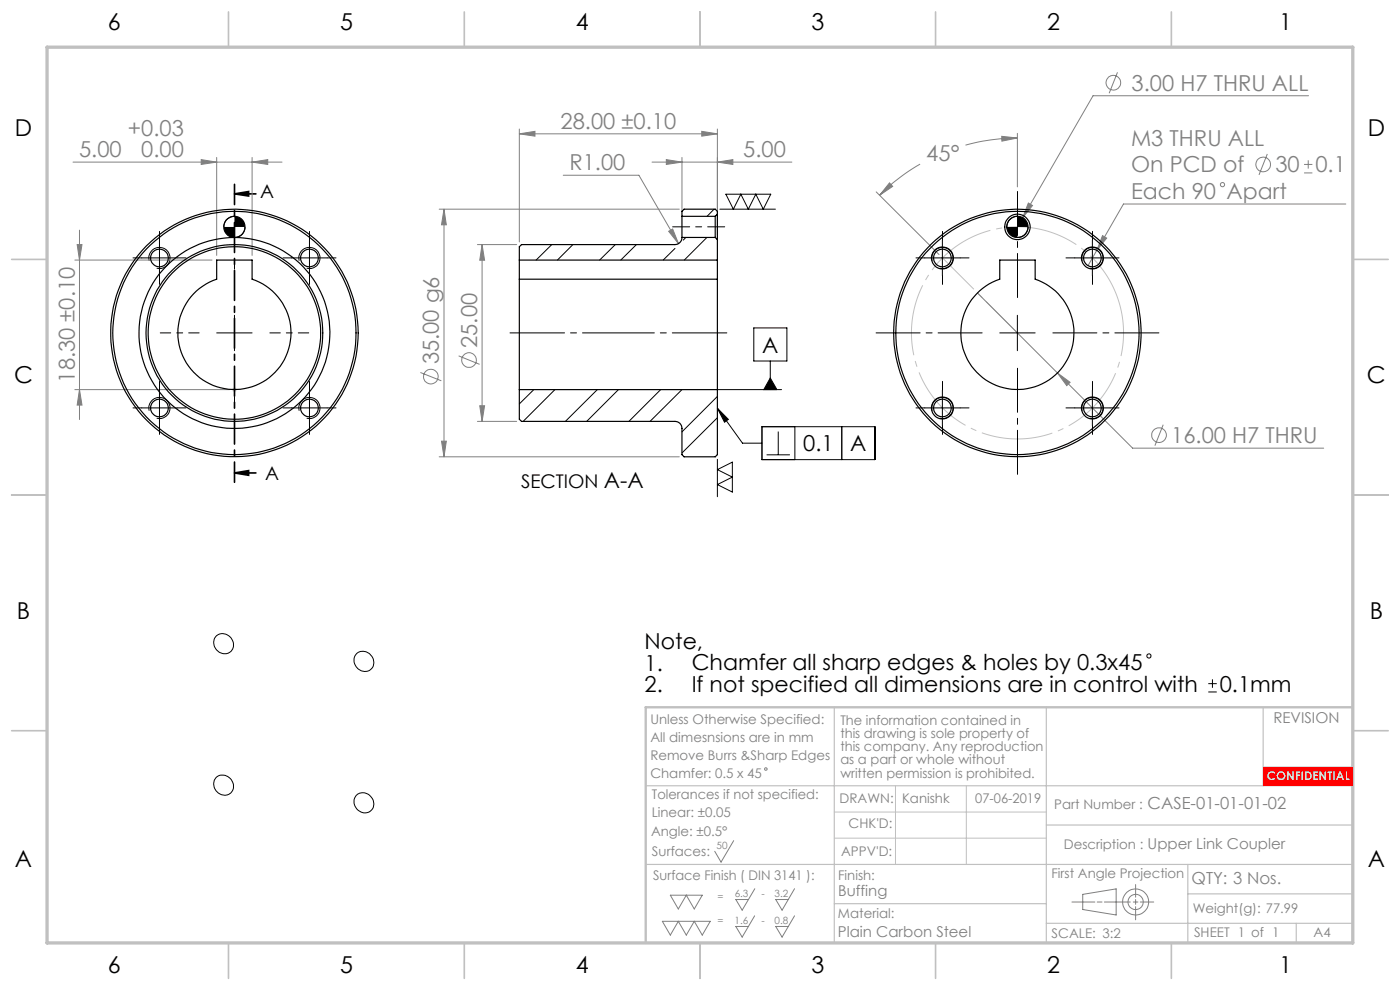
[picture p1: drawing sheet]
<svg xmlns="http://www.w3.org/2000/svg" width="297mm" height="210mm" viewBox="0 0 297 210" stroke-linecap="round" stroke-linejoin="round" font-family="sans-serif">
<path d="M287 150v50h-150M177 172.3h45M177 177.8h45M190 166.7v16.7M205 166.7v16.7M268 162.7h19" fill="none" stroke="#c0c0c0" stroke-width=".21"/>
<path d="M177 150v50M222 150v50M268 150v16.7M137 166.7h150M222 175h65M137 183.4h150M177 191.7h45M222 195.9h65M252 183.4v16.6M252 189.6h35M275 195.9v4.1" fill="none" stroke="#c0c0c0" stroke-width=".25"/>
<g fill="none" stroke="#c0c0c0" stroke-width=".35">
<path d="M48.5 2.5v7.5M98.5 2.5v7.5M148.5 2.5v7.5M198.5 2.5v7.5M248.5 2.5v7.5M2.5 55h7.5M287 55h7.5M2.5 105h7.5M287 105h7.5M2.5 155h7.5M287 155h7.5M48.5 200v7.5"/>
<path d="M98.5 200v7.5M148.5 200v7.5M198.5 200v7.5M248.5 200v7.5"/>
</g>
<path d="M287 150h-150v50" fill="none" stroke="#c0c0c0" stroke-width=".5"/>
<path d="M10 10h277v190h-277z" fill="none" stroke="#c0c0c0" stroke-width=".7"/>
<path d="M268 162.7h19v4h-19z" fill-rule="evenodd" fill="#f00"/>
<g fill="none" stroke="#808080" stroke-width=".21">
<path d="M237.1 15.3l-1.8 4.5M15.5 34.4h44.3M42.7 33.9l3.3 .5-3.3 .5zM46 33.4v20.8M53.5 34.4l3.3-.5v1zM53.5 33.4v20.8M110.2 28.4l3.3-.5v1zM110.2 27.4v23.9M110.2 28.4h42M119.5 37.2h16l8.4 14.5M138.3 34.4h29.7M141.4 33.9l3.3 .5-3.3 .5z"/>
<path d="M144.7 33.4v11.5M148.9 27.9l3.3 .5-3.3 .5zM152.2 27.4v22.4M152.2 34.4l3.3-.5v1zM188.7 38.8l.7 .7-2.8 1.9zM195.2 34.8a40 40 0 0 0-8.6 6.6M212.5 28.9l3.3 .4-3.3 .6zM215.8 29.3a41.7 41.7 0 0 0-11 1.5M215.8 28.3v11.3M268.9 32.7l-1.8 4.4M276.6 36.7h1.8M276.6 34.9h1.8"/>
<path d="M277.5 34v1.8M277.6 20.3h-45.7l-14.9 25.9M15.9 55.2h29.1M16.4 51.9h1l-.5 3.3zM16.9 48.8v40.2M93.2 44.4h50.9M94.2 44.4l.5 3.3h-1zM94.2 44.4v52.5M101.3 51.9h8.3M102.3 51.9l.5 3.3h-1zM102.3 51.9v37.5M141.9 49.1l.8-.5 1.2 3.1z"/>
<path d="M185.9 40.7l13.3 13.3M217 46.2l-2.3 3.9M218.2 43.1l.8 .5-2 2.6zM233.9 50l.9 .5-2.1 2.6zM285.5 43.3h-47.2l-7.5 13M89.2 79l4.4 1.8M97.3 75.5l4.4 1.8M207.4 62.2l16.9 16.9M224.3 79.1l2.7 2-.7 .7zM224.3 79.1l16 16h40.5M15.9 82.6h32.8M16.9 82.6l.5 3.3h-1z"/>
<path d="M93.2 96.9h50.9M93.7 93.6h1l-.5 3.3zM101.3 89.4h8.3M101.8 86.1h1l-.5 3.3zM246.8 90.1l-1.8 4.4M155.6 178.3l-2.6 4.6-1.4-2.3M140.5 195.4h10.2l-1.7 3-1.7-3-1.7 3-1.7-3-1.7 3zM142.2 189.9h6.8l-1.7 2.9-1.7-2.9-1.7 2.9zM160.1 194.3l-2.7 4.5-1.3-2.3h2.7M160.1 188.5l-2.7 4.6-1.3-2.3h2.7M168.6 194.3l-2.7 4.5-1.3-2.3h2.7M168.6 188.5l-2.7 4.6-1.3-2.3h2.7"/>
<path d="M227.4 191.3h4.9M229.7 192.9h.1M229.7 189.7l7.1-1.1v5.5l-7.1-1.2zM232.8 191.3h1M234.3 191.3h5.5M240.4 191.3h1M240.9 187.6v2.7M240.9 190.8v1M240.9 192.3v2.8M241.9 191.3h2.9"/>
<circle cx="236.2" cy="17.6" r="1.55"/>
<circle cx="259.3" cy="39.2" r=".44"/>
<circle cx="268" cy="34.9" r="1.56"/>
<circle cx="91.4" cy="79.9" r="1.55"/>
<circle cx="99.5" cy="76.4" r="1.55"/>
<circle cx="245.9" cy="92.3" r="1.55"/>
<circle cx="162.5" cy="163.1" r=".28"/>
<circle cx="240.9" cy="191.3" r="2.76"/>
<circle cx="240.9" cy="191.3" r="1.62"/>
</g>
<g fill="none" stroke="#000" stroke-width=".21">
<path d="M30.1 54.7h7.5M31.6 55.3a2.26 2.26 0 0 1 2-2.8 2.26 2.26 0 0 1 2.5 2.4 2.26 2.26 0 0 1-2.9 2M33.8 51v7.5M49.7 45.9a2.29 2.29 0 0 0-2.2 2.2M52 48.1a2.17 2.17 0 0 1-2.3 2.3M61.9 54.7h7.5M63.5 55.3a2.26 2.26 0 0 1 1.9-2.8 2.26 2.26 0 0 1 2.5 2.4 2.26 2.26 0 0 1-2.8 2M65.7 51v7.5M152.7 44.4h11.8M154 41.2h9.5l-1.6 3.2-1.6-3.2-1.6 3.2-1.5-3.2-1.6 3.2zM196.2 54.7h7.5M197.8 55.3a2.25 2.25 0 0 1 1.9-2.8 2.25 2.25 0 0 1 2.5 2.4 2.25 2.25 0 0 1-2.8 2"/>
<path d="M199.9 51v7.5M215.8 45.9a2.29 2.29 0 0 0-2.2 2.2M218.1 48.1a2.23 2.23 0 0 1-2.3 2.3M228 54.7h7.5M229.6 55.3a2.25 2.25 0 0 1 2-2.8 2.25 2.25 0 0 1 2.4 2.4 2.25 2.25 0 0 1-2.8 2M231.7 51v7.5M46 70.6h7.5M49.7 66.9v7.5M159.9 69.6h7v7h-7zM163.4 76.6v6M212.1 70.6h7.5M215.8 66.9v7.5"/>
<path d="M30.1 86.5h7.5M31.6 87.1a2.26 2.26 0 0 1 2-2.8 2.26 2.26 0 0 1 2.5 2.4 2.26 2.26 0 0 1-2.9 2M33.8 82.8v7.5M61.9 86.5h7.5M63.5 87.1a2.26 2.26 0 0 1 1.9-2.8 2.26 2.26 0 0 1 2.5 2.4 2.26 2.26 0 0 1-2.8 2M65.7 82.8v7.5M152.2 86.6l2.3 2.4-.8 .6zM152.2 97.4v8M152.2 99.6l3.2-1.6v6.4l-3.2-1.6 3.2-1.6zM152.2 86.6l5.3 7.4h4.1M152.2 82.6h13.6M161.6 90.5h24v7h-24z"/>
<path d="M162.6 96.5h5M163.4 80.2l1.4 2.4h-2.8zM165.1 91.5v5M168.6 90.5v7M178.6 90.5v7M196.2 86.5h7.5M197.8 87.1a2.25 2.25 0 0 1 1.9-2.8 2.25 2.25 0 0 1 2.5 2.4 2.25 2.25 0 0 1-2.8 2M199.9 82.8v7.5M228 86.5h7.5M229.6 87.1a2.25 2.25 0 0 1 2-2.8 2.25 2.25 0 0 1 2.4 2.4 2.25 2.25 0 0 1-2.8 2M231.7 82.8v7.5M45.8 135a2.24 2.24 0 0 1 3.2 .2 2.24 2.24 0 0 1-.3 3.2 2.3 2.3 0 0 1-2.8-.6 2.3 2.3 0 0 1-.1-2.8z"/>
<path d="M75.6 138.7a2.24 2.24 0 0 1 3.2 .4 2.24 2.24 0 0 1-.4 3.1 2.32 2.32 0 0 1-2.8-.7 2.32 2.32 0 0 1 0-2.8zM256.3 146.8h1.8M256.3 145h1.8M257.2 144.1v1.8M45.8 165a2.27 2.27 0 0 1 3.1 .2 2.27 2.27 0 0 1 0 3.1 2.3 2.3 0 0 1-2.9-.4 2.3 2.3 0 0 1-.2-2.9zM75.6 168.7a2.24 2.24 0 0 1 3.1 .3 2.24 2.24 0 0 1-.2 3.1 2.29 2.29 0 0 1-2.8-.5 2.29 2.29 0 0 1-.1-2.9z"/>
<circle cx="243.7" cy="139.2" r=".44"/>
</g>
<path d="M49.7 41.1h4.6M49.7 41.1l3-.5v1zM49.7 100.3h4.6M49.7 100.3l3-.5v1z" fill="none" stroke="#000" stroke-width=".35"/>
<path d="M237.4 64a22.5 22.5 0 0 0-37.7-9.1 22.5 22.5 0 0 0 10.2 37.4 22.5 22.5 0 0 0 27.8-27l-.3-1.3" fill="none" stroke="#c0c0c0" stroke-width=".21" stroke-dasharray="15.2 1.3 1.3 1.3" stroke-dashoffset="3.6" stroke-linecap="butt"/>
<path d="M49.2 82.6h1M49.4 82.3l.7 .7M49.7 82.1v1M50.1 82.3l-.7 .7" fill="none" stroke="#c0c0c0" stroke-width=".21"/>
<path d="M154.2 70.6h-46" fill="none" stroke="#000" stroke-width=".21" stroke-dasharray="15.2 1.3 1.3 1.3" stroke-dashoffset="3.7"/>
<path d="M142.7 48.1h11" fill="none" stroke="#000" stroke-width=".21" stroke-dasharray="15.2 1.3 1.3 1.3" stroke-dashoffset="11.6"/>
<path d="M49.7 39.1v63.2" fill="none" stroke="#000" stroke-width=".35" stroke-dasharray="6.3 1.3 1.3 1.3" stroke-dashoffset="2.1"/>
<path d="M215.9 70.6l-16-15.9" fill="none" stroke="#c0c0c0" stroke-width=".21" stroke-dasharray="15.2 1.3 1.3 1.3" stroke-dashoffset="5.9"/>
<g fill="none" stroke="#000" stroke-width=".21" stroke-dasharray="15.2 1.3 1.3 1.3">
<path d="M30.1 54.7h-1.9M33.8 51v-1.9M33.8 58.5v1.8M37.6 54.7h1.9M61.9 54.7h-1.9M65.7 51v-1.9M65.7 58.5v1.8M69.4 54.7h1.9M196.2 54.7h-1.9M199.9 51v-1.9M199.9 58.5v1.8M203.7 54.7h1.9"/>
<path d="M228 54.7h-1.9M231.8 51v-1.9M231.8 58.5v1.8M235.5 54.7h1.9M30.1 86.5h-1.9M33.8 82.8v-1.9M33.8 90.3v1.8M37.6 86.5h1.9M61.9 86.5h-1.9M65.7 82.8v-1.9M65.7 90.3v1.8M69.4 86.5h1.9"/>
<path d="M196.2 86.5h-1.9M199.9 82.8v-1.9M199.9 90.3v1.8M203.7 86.5h1.9M228 86.5h-1.9M231.8 82.8v-1.9M231.8 90.3v1.8M235.5 86.5h1.9"/>
</g>
<path d="M42.2 70.6h-8.2M49.7 63.1v-8.2M49.7 78.1v8.3M57.2 70.6h8.3" fill="none" stroke="#000" stroke-width=".21" stroke-dasharray="15.2 1.3 1.3 1.3" stroke-dashoffset="13"/>
<path d="M208.4 70.6h-22.5M215.9 63.1v-22.5M215.9 78.1v22.5M223.4 70.6h22.5" fill="none" stroke="#000" stroke-width=".21" stroke-dasharray="15.2 1.3 1.3 1.3" stroke-dashoffset="5.9"/>
<g fill="#000">
<path d="M49.7 41.1l3-.5v1zM49.7 100.3l3-.5v1z"/>
<path d="M152.2 86.6l2.3 2.4-.8 .6zM163.4 80.2l1.4 2.4h-2.8z"/>
</g>
<g fill="#808080">
<path d="M212.5 28.9l3.3 .4-3.3 .6zM188.7 38.8l.7 .7-2.8 1.9z"/>
<path d="M16.9 82.6l.5 3.3h-1zM16.4 51.9h1l-.5 3.3z"/>
<path d="M152.2 34.4l3.3-.5v1zM141.4 33.9l3.3 .5-3.3 .5z"/>
<path d="M218.2 43.1l-1.2 3.1 2-2.6zM224.3 79.1l2 2.7 .7-.7zM233.9 50l-1.2 3.1 2.1-2.6zM141.9 49.1l2 2.6-1.2-3.1z"/>
<path d="M53.5 34.4l3.3-.5v1zM42.7 33.9l3.3 .5-3.3 .5zM148.9 27.9l3.3 .5-3.3 .5zM110.2 28.4l3.3-.5v1z"/>
<path d="M102.3 51.9l.5 3.3h-1zM101.8 86.1h1l-.5 3.3z"/>
<path d="M94.2 44.4l.5 3.3h-1zM93.7 93.6h1l-.5 3.3z"/>
</g>
<g fill="#000">
<path d="M47.5 48.1a2.23 2.23 0 0 0 2.2 2.3v-2.3zM49.7 45.9v2.2h2.3a2.23 2.23 0 0 0-2.3-2.2z"/>
<path d="M213.6 48.1a2.23 2.23 0 0 0 2.2 2.3v-2.3zM215.8 45.9v2.2h2.3a2.29 2.29 0 0 0-2.3-2.2z"/>
</g>
<g fill="none" stroke="#000" stroke-width=".25">
<path d="M46 55.2h7.5v4a12 12 0 0 1 5.9 18.5 12 12 0 0 1-19.4 0 12 12 0 0 1 6-18.5zM110.2 59.2v23.4M110.2 55.2h42M110.2 59.2h42M144.7 45.9v4.5M144.7 50.4a1.51 1.51 0 0 1-1.5 1.5h-32.6l-.4 .4v6.9M144.7 45.9h7M144.7 50.4h7M151.7 45.9v4.5M151.7 50.4l.5 .4M152.2 45.4v5.4M152.2 59.2v23.4"/>
<path d="M152.2 45.4v-.6l-.5-.4h-6.6l-.4 .4v1.1M152.2 50.8v8.4M152.2 45.4l-.5 .5M212.1 55.2h7.5v4a12 12 0 0 1 5.9 18.5 12 12 0 0 1-19.4 0 12 12 0 0 1 6-18.5zM110.2 82.6v6.3l.4 .5h32.6a1.45 1.45 0 0 1 1.5 1.5v5.5l.4 .5h6.6l.5-.5v-13.8M110.2 82.6h42"/>
<circle cx="33.8" cy="54.7" r="1.87"/>
<circle cx="49.7" cy="48.1" r="2.25"/>
<circle cx="65.7" cy="54.7" r="1.87"/>
<circle cx="199.9" cy="54.7" r="2.33"/>
<circle cx="199.9" cy="54.7" r="1.87"/>
<circle cx="215.8" cy="48.1" r="2.26"/>
<circle cx="215.8" cy="48.1" r="2.7"/>
<circle cx="231.7" cy="54.7" r="2.33"/>
<circle cx="231.7" cy="54.7" r="1.87"/>
<circle cx="49.7" cy="70.6" r="18.3"/>
<circle cx="49.7" cy="70.6" r="18.8"/>
<circle cx="49.7" cy="70.6" r="25.8"/>
<circle cx="49.7" cy="70.6" r="26.3"/>
<circle cx="49.7" cy="70.6" r="20.2"/>
<circle cx="215.8" cy="70.6" r="26.3"/>
<circle cx="215.8" cy="70.6" r="25.8"/>
<circle cx="33.8" cy="86.6" r="1.87"/>
<circle cx="65.7" cy="86.6" r="1.87"/>
<circle cx="199.9" cy="86.5" r="2.33"/>
<circle cx="199.9" cy="86.5" r="1.87"/>
<circle cx="231.7" cy="86.5" r="2.33"/>
<circle cx="231.7" cy="86.5" r="1.87"/>
</g>
<g fill="none" stroke="#000" stroke-width=".21">
<path d="M117.1 51.9l-3.4 3.3M121.5 51.9l-3.2 3.3M130.5 51.9l-3.3 3.3M135 51.9l-3.3 3.3M143.2 52.7l-2.5 2.5M145.5 50.4l-.5 .5M150 50.4l-4.8 4.8M151.5 44.4l-1.5 1.5M113.2 82.6l-3 3.1M117.7 82.6l-6.7 6.8M126.7 82.6l-6.8 6.8M131.2 82.6l-6.7 6.8"/>
<path d="M140.2 82.6l-6.8 6.8M144.7 82.6l-6.8 6.8M152.2 84.1l-7.5 7.5M152.2 88.6l-7.5 7.5"/>
</g>
<g font-size="4.9">
<text x="22.9" y="6.3">6</text>
<text x="72.1" y="6.3">5</text>
<text x="122.1" y="6.3">4</text>
<text x="172.1" y="6.3">3</text>
<text x="222.1" y="6.3">2</text>
<text x="271.4" y="6.3">1</text>
<text x="3.2" y="28.8">D</text>
<text x="290.2" y="28.8">D</text>
<text x="3" y="81.3">C</text>
<text x="290" y="81.3">C</text>
<text x="3.6" y="131.3">B</text>
<text x="290.6" y="131.3">B</text>
<text x="3.2" y="183.8">A</text>
<text x="290.2" y="183.8">A</text>
<text x="22.9" y="206.3">6</text>
<text x="72.1" y="206.3">5</text>
<text x="122.1" y="206.3">4</text>
<text x="172.1" y="206.3">3</text>
<text x="222.1" y="206.3">2</text>
<text x="271.4" y="206.3">1</text>
</g>
<g font-size="4.7" fill="#808080">
<text x="240.1" y="19.2">3.00 H7 THRU ALL</text>
<text x="27.1" y="28.8">+0.03</text>
<text x="118.9" y="27.3">28.00 ±0.10</text>
<text x="16.8" y="33.3">5.00</text>
<text x="30" y="33.3">0.00</text>
<text x="157.7" y="33.4">5.00</text>
<text x="196.5" y="34.2">45°</text>
<text x="240" y="31">M3 THRU ALL</text>
<text x="120.8" y="36.1">R1.00</text>
<text x="240" y="36.6">On PCD of</text>
<text x="270.6" y="36.6">30</text>
<text x="279.1" y="36.6">0.1</text>
<text x="240" y="42.2">Each 90 Apart</text>
<text x="93.1" y="77.3" transform="rotate(-90 93.1 77.3)">35.00 g6</text>
<text x="101.2" y="73.8" transform="rotate(-90 101.2 73.8)">25.00</text>
<text x="15.9" y="81.2" transform="rotate(-90 15.9 81.2)">18.30 ±0.10</text>
<text x="248.5" y="94">16.00 H7 THRU</text>
</g>
<g font-size="4.7">
<text x="161.7" y="74.8">A</text>
<text x="170.4" y="95.8">0.1</text>
<text x="180.4" y="95.8">A</text>
<text x="128.1" y="103.5">A-A</text>
<text x="136.7" y="137.7">Note,</text>
<text x="136.7" y="142.2">1.</text>
<text x="146.7" y="142.2">Chamfer all sharp edges &amp; holes by 0.3x45</text>
<text x="136.7" y="146.8">2.</text>
<text x="146.7" y="146.8">If not specified all dimensions are in control with</text>
<text x="258.8" y="146.8">0.1mm</text>
</g>
<g font-size="4">
<text x="55.2" y="42.1">A</text>
<text x="56.2" y="101.8">A</text>
<text x="110.6" y="103.5">SECTION</text>
</g>
<g font-size="3.5" fill="#808080">
<text x="243.5" y="171.6">CASE-01-01-01-02</text>
<text x="252.8" y="187.4">QTY: 3 Nos.</text>
</g>
<g font-size="3.2" fill="#808080">
<text x="270.2" y="153.5">REVISION</text>
<text x="177.8" y="190.2">Buffing</text>
<text x="177.8" y="198.7">Plain Carbon Steel</text>
</g>
<g font-size="2.8" fill="#808080">
<text x="138" y="153.5">Unless Otherwise Specified:</text>
<text x="178.3" y="153.7">The information contained in</text>
<text x="138" y="157.3">All dimesnsions are in mm</text>
<text x="138" y="161.2">Remove Burrs &amp;Sharp Edges</text>
<text x="178.3" y="156.5">this drawing is sole property of</text>
<text x="178.3" y="159.3">this company. Any reproduction</text>
<text x="138" y="165">Chamfer: 0.5 x 45</text>
<text x="178.3" y="162.2">as a part or whole without</text>
<text x="178.3" y="165">written permission is prohibited.</text>
<text x="138.3" y="173.3">Linear: ±0.05</text>
<text x="138.3" y="169.5">Tolerances if not specified:</text>
<text x="178.1" y="170.3">DRAWN:</text>
<text x="191.4" y="170.3">Kanishk</text>
<text x="206.9" y="170.3">07-06-2019</text>
<text x="223.7" y="171.6">Part Number :</text>
<text x="138.1" y="177.4">Angle: ±0.5°</text>
<text x="180" y="175.7">CHK'D:</text>
<text x="138.3" y="181.6">Surfaces:</text>
<text x="178.4" y="181.6">APPV'D:</text>
<text x="225.7" y="180.1">Description : Upper Link Coupler</text>
<text x="138.6" y="186.7">Surface Finish ( DIN 3141 ):</text>
<text x="177.8" y="186.6">Finish:</text>
<text x="223.1" y="186.3">First Angle Projection</text>
<text x="177.8" y="194.7">Material:</text>
<text x="253" y="193.7">Weight(g): 77.99</text>
<text x="223.1" y="199">SCALE: 3:2</text>
<text x="253.3" y="198.7">SHEET 1 of 1</text>
<text x="278.7" y="198.7">A4</text>
</g>
<text font-size="2.5" fill="#e6e6db" x="268.7" y="165.4">CONFIDENTIAL</text>
<g font-size="2.1" fill="#808080">
<text x="152" y="180.1">50</text>
<text x="152.2" y="190.8">=</text>
<text x="155.9" y="190.3">6.3</text>
<text x="161.5" y="190.2">-</text>
<text x="164.3" y="190.3">3.2</text>
<text x="152.2" y="196">=</text>
<text x="155.9" y="196">1.6</text>
<text x="161.5" y="196">-</text>
<text x="164.3" y="196">0.8</text>
</g>
</svg>
